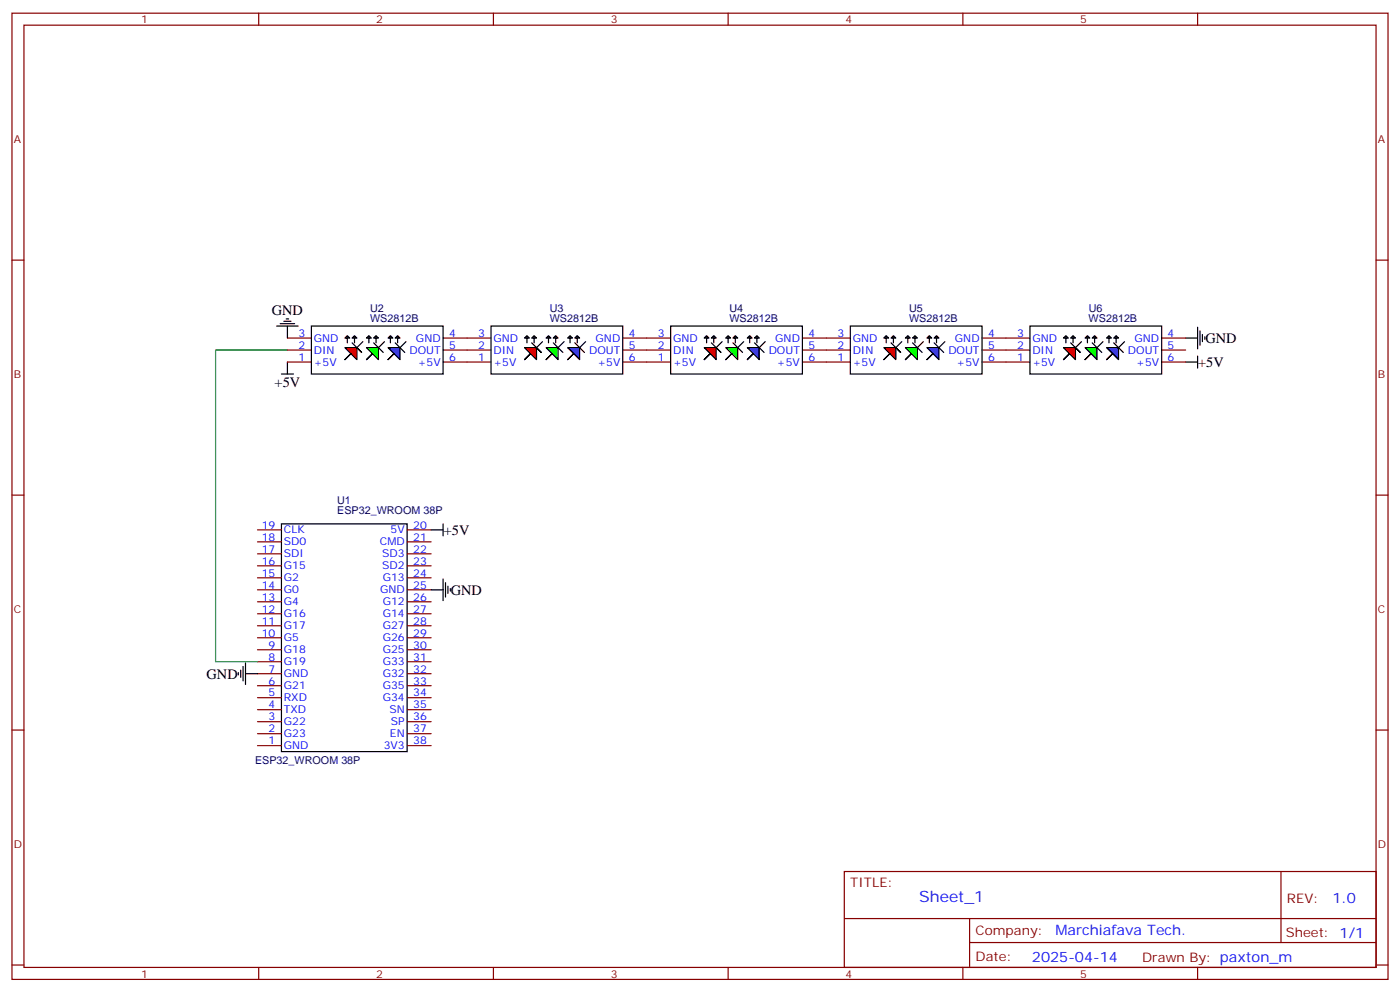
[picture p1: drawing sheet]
<svg xmlns="http://www.w3.org/2000/svg" width="412mm" height="292mm" viewBox="0 0 412 292" stroke-linecap="round" stroke-linejoin="round" font-family="sans-serif">
<g fill="none" stroke="#870000" stroke-width=".35">
<path d="M3.5 3.9h405.4v284.3h-405.4zM7.1 7.4h398.2v277.3h-398.2zM76.2 3.9v3.5M145.3 3.9v3.5M214.5 3.9v3.5M283.6 3.9v3.5M352.8 3.9v3.5M3.5 76.6h3.6M405.3 76.6h3.6M84.7 99.5h7M130.5 99.5h7.1M84.7 106.5h7"/>
<path d="M84.7 103h7M130.5 106.5h7.1M130.5 103h7.1M3.5 145.7h3.6M75.8 159.5h7.1M75.8 155.9h7.1M119.9 159.5h7.1M119.9 155.9h7.1M405.3 145.7h3.6M75.8 177.1h7.1M75.8 173.6h7.1M75.8 170h7.1"/>
<path d="M75.8 166.5h7.1M75.8 163h7.1M119.9 177.1h7.1M119.9 173.6h7.1M119.9 170h7.1M119.9 166.5h7.1M119.9 163h7.1M75.8 198.3h7.1M75.8 194.7h7.1M75.8 191.2h7.1M75.8 187.7h7.1M75.8 184.1h7.1"/>
<path d="M75.8 180.6h7.1M119.9 198.3h7.1M119.9 194.7h7.1M119.9 191.2h7.1M119.9 187.7h7.1M119.9 184.1h7.1M119.9 180.6h7.1M3.5 214.8h3.6M75.8 219.4h7.1M75.8 215.9h7.1M75.8 212.4h7.1M75.8 208.8h7.1"/>
<path d="M75.8 205.3h7.1M75.8 201.8h7.1M119.9 219.4h7.1M119.9 215.9h7.1M119.9 212.4h7.1M119.9 208.8h7.1M119.9 205.3h7.1M119.9 201.8h7.1M405.3 214.8h3.6M248.7 256.5h156.6v28.2h-156.6zM377.3 256.5v20.9M248.7 270.3h156.5"/>
<path d="M285.6 277.4h119.6M285.6 270.3v14.1M3.5 284h3.6M76.2 284.7v3.5M145.3 284.7v3.5M214.5 284.7v3.5M283.6 284.7v3.5M352.8 284.7v3.5M405.3 284h3.6"/>
</g>
<g fill="none" stroke="#000" stroke-width=".35">
<path d="M81.5 96h6.3M82.5 95.2h4.3M83.6 94.5h2.1M84.3 93.8h.7M84.7 96v3.5M91.7 96h38.8v14.1h-38.8zM349.2 99.5h3.6M352.8 96.3v6.4M353.5 97.4v4.2M354.2 98.4v2.1M354.9 99.1v.7M82.9 110.1h3.5"/>
<path d="M84.7 106.5v3.6M349.2 106.5h3.6M352.8 104.8v3.5M82.9 154.2h37v67h-37zM127 155.9h3.5M130.5 154.2v3.5M127 173.6h3.5M130.5 170.4v6.3M131.2 171.4v4.3M131.9 172.5v2.1M132.6 173.2v.7M70.2 197.9v.7"/>
<path d="M70.9 197.2v2.1M71.6 196.1v4.3M72.3 198.3h3.5M72.3 195.1v6.3"/>
</g>
<path d="M84.7 103h-21.2v91.7h12.3" fill="none" stroke="#008700" stroke-width=".35"/>
<path d="M101.6 102.3h3.5l1.8-1.8-1.8 1.8v3.5l-1.7-1.7-1.8 1.7 1.8-1.7z" fill="#f00" stroke="#000" stroke-width=".35"/>
<path d="M102.3 99.5h.7l-.7-.7-.7 .7h.7v1.4M104.4 99.5h.7l-.7-.7-.7 .7h.7v1.4" fill="none" stroke="#000" stroke-width=".35"/>
<path d="M107.9 102.3h3.6l1.7-1.8-1.7 1.8v3.5l-1.8-1.7-1.8 1.7 1.8-1.7z" fill="#0f0" stroke="#000" stroke-width=".35"/>
<path d="M108.7 99.5h.7l-.7-.7-.8 .7h.8v1.4M110.8 99.5h.7l-.7-.7-.7 .7h.7v1.4" fill="none" stroke="#000" stroke-width=".35"/>
<path d="M114.3 102.3h3.5l1.8-1.8-1.8 1.8v3.5l-1.7-1.7-1.8 1.7 1.8-1.7z" fill="#00f" stroke="#000" stroke-width=".35"/>
<path d="M115 99.5h.7l-.7-.7-.7 .7h.7v1.4M117.1 99.5h.7l-.7-.7-.7 .7h.7v1.4M144.6 96h38.8v14.1h-38.8zM103.7 100.9l2.8 2.8-1.4-1.4M110.1 100.9l2.8 2.8M116.4 100.9l2.8 2.8" fill="none" stroke="#000" stroke-width=".35"/>
<path d="M137.6 99.5h7M183.4 99.5h7.1M137.6 106.5h7M137.6 103h7M183.4 106.5h7.1M183.4 103h7.1" fill="none" stroke="#870000" stroke-width=".35"/>
<path d="M154.5 102.3h3.5l1.8-1.8-1.8 1.8v3.5l-1.7-1.7-1.8 1.7 1.8-1.7z" fill="#f00" stroke="#000" stroke-width=".35"/>
<path d="M155.2 99.5h.7l-.7-.7-.7 .7h.7v1.4M157.3 99.5h.7l-.7-.7-.7 .7h.7v1.4" fill="none" stroke="#000" stroke-width=".35"/>
<path d="M160.9 102.3h3.5l1.8-1.8-1.8 1.8v3.5l-1.8-1.7-1.7 1.7 1.7-1.7z" fill="#0f0" stroke="#000" stroke-width=".35"/>
<path d="M161.6 99.5h.7l-.7-.7-.7 .7h.7v1.4M163.7 99.5h.7l-.7-.7-.7 .7h.7v1.4" fill="none" stroke="#000" stroke-width=".35"/>
<path d="M167.2 102.3h3.5l1.8-1.8-1.8 1.8v3.5l-1.7-1.7-1.8 1.7 1.8-1.7z" fill="#00f" stroke="#000" stroke-width=".35"/>
<path d="M167.9 99.5h.7l-.7-.7-.7 .7h.7v1.4M170 99.5h.7l-.7-.7-.7 .7h.7v1.4M197.6 96h38.8v14.1h-38.8zM156.6 100.9l2.9 2.8-1.5-1.4M163 100.9l2.8 2.8M169.3 100.9l2.9 2.8" fill="none" stroke="#000" stroke-width=".35"/>
<path d="M190.5 99.5h7.1M236.4 99.5h7M190.5 106.5h7.1M190.5 103h7.1M236.4 106.5h7M236.4 103h7" fill="none" stroke="#870000" stroke-width=".35"/>
<path d="M207.4 102.3h3.6l1.7-1.8-1.7 1.8v3.5l-1.8-1.7-1.8 1.7 1.8-1.7z" fill="#f00" stroke="#000" stroke-width=".35"/>
<path d="M208.1 99.5h.7l-.7-.7-.7 .7h.7v1.4M210.3 99.5h.7l-.7-.7-.8 .7h.8v1.4" fill="none" stroke="#000" stroke-width=".35"/>
<path d="M213.8 102.3h3.5l1.8-1.8-1.8 1.8v3.5l-1.8-1.7-1.7 1.7 1.7-1.7z" fill="#0f0" stroke="#000" stroke-width=".35"/>
<path d="M214.5 99.5h.7l-.7-.7-.7 .7h.7v1.4M216.6 99.5h.7l-.7-.7-.7 .7h.7v1.4" fill="none" stroke="#000" stroke-width=".35"/>
<path d="M220.1 102.3h3.6l1.7-1.8-1.7 1.8v3.5l-1.8-1.7-1.8 1.7 1.8-1.7z" fill="#00f" stroke="#000" stroke-width=".35"/>
<path d="M220.8 99.5h.7l-.7-.7-.7 .7h.7v1.4M223 99.5h.7l-.7-.7-.8 .7h.8v1.4M250.5 96h38.8v14.1h-38.8zM209.5 100.9l2.9 2.8-1.4-1.4M215.9 100.9l2.8 2.8M222.2 100.9l2.9 2.8" fill="none" stroke="#000" stroke-width=".35"/>
<path d="M243.4 99.5h7.1M289.3 99.5h7M243.4 106.5h7.1M243.4 103h7.1M289.3 106.5h7M289.3 103h7" fill="none" stroke="#870000" stroke-width=".35"/>
<path d="M260.3 102.3h3.6l1.7-1.8-1.7 1.8v3.5l-1.8-1.7-1.8 1.7 1.8-1.7z" fill="#f00" stroke="#000" stroke-width=".35"/>
<path d="M261.1 99.5h.7l-.7-.7-.8 .7h.8v1.4M263.2 99.5h.7l-.7-.7-.7 .7h.7v1.4" fill="none" stroke="#000" stroke-width=".35"/>
<path d="M266.7 102.3h3.5l1.8-1.8-1.8 1.8v3.5l-1.7-1.7-1.8 1.7 1.8-1.7z" fill="#0f0" stroke="#000" stroke-width=".35"/>
<path d="M267.4 99.5h.7l-.7-.7-.7 .7h.7v1.4M269.5 99.5h.7l-.7-.7-.7 .7h.7v1.4" fill="none" stroke="#000" stroke-width=".35"/>
<path d="M273 102.3h3.6l1.7-1.8-1.7 1.8v3.5l-1.8-1.7-1.8 1.7 1.8-1.7z" fill="#00f" stroke="#000" stroke-width=".35"/>
<path d="M273.8 99.5h.7l-.7-.7-.8 .7h.8v1.4M275.9 99.5h.7l-.7-.7-.7 .7h.7v1.4M303.4 96h38.8v14.1h-38.8zM262.5 100.9l2.8 2.8-1.4-1.4M268.8 100.9l2.8 2.8M275.2 100.9l2.8 2.8" fill="none" stroke="#000" stroke-width=".35"/>
<path d="M296.3 99.5h7.1M342.2 99.5h7M296.3 106.5h7.1M296.3 103h7.1M342.2 106.5h7M342.2 103h7" fill="none" stroke="#870000" stroke-width=".35"/>
<path d="M313.3 102.3h3.5l1.8-1.8-1.8 1.8v3.5l-1.8-1.7-1.7 1.7 1.7-1.7z" fill="#f00" stroke="#000" stroke-width=".35"/>
<path d="M314 99.5h.7l-.7-.7-.7 .7h.7v1.4M316.1 99.5h.7l-.7-.7-.7 .7h.7v1.4" fill="none" stroke="#000" stroke-width=".35"/>
<path d="M319.6 102.3h3.5l1.8-1.8-1.8 1.8v3.5l-1.7-1.7-1.8 1.7 1.8-1.7z" fill="#0f0" stroke="#000" stroke-width=".35"/>
<path d="M320.3 99.5h.7l-.7-.7-.7 .7h.7v1.4M322.4 99.5h.7l-.7-.7-.7 .7h.7v1.4" fill="none" stroke="#000" stroke-width=".35"/>
<path d="M326 102.3h3.5l1.8-1.8-1.8 1.8v3.5l-1.8-1.7-1.7 1.7 1.7-1.7z" fill="#00f" stroke="#000" stroke-width=".35"/>
<path d="M326.7 99.5h.7l-.7-.7-.7 .7h.7v1.4M328.8 99.5h.7l-.7-.7-.7 .7h.7v1.4M315.4 100.9l2.8 2.8-1.4-1.4M321.7 100.9l2.9 2.8M328.1 100.9l2.8 2.8" fill="none" stroke="#000" stroke-width=".35"/>
<text font-size="4.6" fill="#00f" x="270.8" y="265.5">Sheet_1</text>
<g font-size="4.2">
<text x="80.1" y="92.7">GND</text>
<text x="355.1" y="100.9">GND</text>
<text x="353" y="107.9">+5V</text>
<text x="80.9" y="114">+5V</text>
<text x="130.7" y="157.4">+5V</text>
<text x="132.8" y="175">GND</text>
<text x="60.9" y="199.7">GND</text>
</g>
<g font-size="4.2" fill="#00f">
<text x="392.5" y="265.7">1.0</text>
<text x="310.9" y="275.3">Marchiafava Tech.</text>
<text x="304" y="283.1">2025-04-14</text>
</g>
<g font-size="3.9" fill="#800">
<text x="250.5" y="261.1">TITLE:</text>
<text x="379.1" y="265.7">REV:</text>
<text x="287.4" y="275.3">Company:</text>
<text x="378.7" y="275.9">Sheet: 1/1</text>
<text x="287.4" y="282.9">Date:</text>
<text x="336.4" y="283">Drawn By: paxton_m</text>
</g>
<g font-size="3.2" fill="#800">
<text x="41.6" y="6.9">1</text>
<text x="110.8" y="6.9">2</text>
<text x="179.9" y="6.9">3</text>
<text x="249.1" y="6.9">4</text>
<text x="318.2" y="6.9">5</text>
<text x="4.1" y="42">A</text>
<text x="405.9" y="42">A</text>
<text x="4.1" y="111.1">B</text>
<text x="405.9" y="111.1">B</text>
<text x="4.1" y="180.3">C</text>
<text x="405.9" y="180.3">C</text>
<text x="4.1" y="249.4">D</text>
<text x="405.9" y="249.4">D</text>
<text x="41.6" y="287.7">1</text>
<text x="110.8" y="287.7">2</text>
<text x="179.9" y="287.7">3</text>
<text x="249.1" y="287.7">4</text>
<text x="318.2" y="287.7">5</text>
</g>
<g font-size="3.2" fill="#000080">
<text x="109" y="94.8">WS2812B</text>
<text x="109" y="91.7">U2</text>
<text x="161.9" y="94.8">WS2812B</text>
<text x="161.9" y="91.7">U3</text>
<text x="214.9" y="94.8">WS2812B</text>
<text x="214.9" y="91.7">U4</text>
<text x="267.8" y="94.8">WS2812B</text>
<text x="267.8" y="91.7">U5</text>
<text x="320.7" y="94.8">WS2812B</text>
<text x="320.7" y="91.7">U6</text>
<text x="99.3" y="148.2">U1</text>
<text x="99.3" y="151.3">ESP32_WROOM 38P</text>
<text x="75.1" y="224.7">ESP32_WROOM 38P</text>
</g>
<g font-size="3.2" fill="#00f">
<text x="87.9" y="99.1">3</text>
<text x="92.4" y="100.5">GND</text>
<text x="122.5" y="100.5">GND</text>
<text x="132.3" y="99.1">4</text>
<text x="140.9" y="99.1">3</text>
<text x="145.3" y="100.5">GND</text>
<text x="175.5" y="100.5">GND</text>
<text x="185.2" y="99.1">4</text>
<text x="193.8" y="99.1">3</text>
<text x="198.3" y="100.5">GND</text>
<text x="228.4" y="100.5">GND</text>
<text x="238.1" y="99.1">4</text>
<text x="246.7" y="99.1">3</text>
<text x="251.2" y="100.5">GND</text>
<text x="281.3" y="100.5">GND</text>
<text x="291" y="99.1">4</text>
<text x="299.6" y="99.1">3</text>
<text x="304.1" y="100.5">GND</text>
<text x="334.2" y="100.5">GND</text>
<text x="344" y="99.1">4</text>
<text x="87.9" y="106.2">1</text>
<text x="87.9" y="102.7">2</text>
<text x="92.4" y="107.6">+5V</text>
<text x="92.4" y="104.1">DIN</text>
<text x="120.6" y="104.1">DOUT</text>
<text x="123" y="107.6">+5V</text>
<text x="132.3" y="102.7">5</text>
<text x="132.3" y="106.2">6</text>
<text x="140.9" y="106.2">1</text>
<text x="140.9" y="102.7">2</text>
<text x="145.3" y="107.6">+5V</text>
<text x="145.3" y="104.1">DIN</text>
<text x="173.5" y="104.1">DOUT</text>
<text x="176" y="107.6">+5V</text>
<text x="185.2" y="102.7">5</text>
<text x="185.2" y="106.2">6</text>
<text x="193.8" y="106.2">1</text>
<text x="193.8" y="102.7">2</text>
<text x="198.3" y="107.6">+5V</text>
<text x="198.3" y="104.1">DIN</text>
<text x="226.4" y="104.1">DOUT</text>
<text x="228.9" y="107.6">+5V</text>
<text x="238.1" y="102.7">5</text>
<text x="238.1" y="106.2">6</text>
<text x="246.7" y="106.2">1</text>
<text x="246.7" y="102.7">2</text>
<text x="251.2" y="107.6">+5V</text>
<text x="251.2" y="104.1">DIN</text>
<text x="279.4" y="104.1">DOUT</text>
<text x="281.8" y="107.6">+5V</text>
<text x="291" y="102.7">5</text>
<text x="291" y="106.2">6</text>
<text x="299.6" y="106.2">1</text>
<text x="299.6" y="102.7">2</text>
<text x="304.1" y="107.6">+5V</text>
<text x="304.1" y="104.1">DIN</text>
<text x="332.3" y="104.1">DOUT</text>
<text x="334.7" y="107.6">+5V</text>
<text x="344" y="102.7">5</text>
<text x="344" y="106.2">6</text>
<text x="77.1" y="155.6">19</text>
<text x="121.7" y="155.6">20</text>
<text x="77.1" y="159.1">18</text>
<text x="83.6" y="160.5">SD0</text>
<text x="83.6" y="157">CLK</text>
<text x="111.9" y="160.5">CMD</text>
<text x="115.1" y="157">5V</text>
<text x="121.7" y="159.1">21</text>
<text x="77.1" y="166.2">16</text>
<text x="77.1" y="162.6">17</text>
<text x="83.6" y="167.6">G15</text>
<text x="83.6" y="164">SDI</text>
<text x="112.6" y="164">SD3</text>
<text x="112.6" y="167.6">SD2</text>
<text x="121.7" y="162.6">22</text>
<text x="121.7" y="166.2">23</text>
<text x="77.1" y="173.2">14</text>
<text x="77.1" y="169.7">15</text>
<text x="83.6" y="171.1">G2</text>
<text x="112.7" y="171.1">G13</text>
<text x="121.7" y="169.7">24</text>
<text x="121.7" y="173.2">25</text>
<text x="77.1" y="176.7">13</text>
<text x="83.6" y="178.2">G4</text>
<text x="83.6" y="174.6">G0</text>
<text x="112" y="174.6">GND</text>
<text x="112.7" y="178.2">G12</text>
<text x="121.7" y="176.7">26</text>
<text x="77.1" y="183.8">11</text>
<text x="77.1" y="180.3">12</text>
<text x="83.6" y="185.2">G17</text>
<text x="83.6" y="181.7">G16</text>
<text x="112.7" y="181.7">G14</text>
<text x="112.7" y="185.2">G27</text>
<text x="121.7" y="180.3">27</text>
<text x="121.7" y="183.8">28</text>
<text x="77.1" y="187.3">10</text>
<text x="79.1" y="190.9">9</text>
<text x="83.6" y="188.7">G5</text>
<text x="112.7" y="188.7">G26</text>
<text x="121.7" y="187.3">29</text>
<text x="121.7" y="190.9">30</text>
<text x="79.1" y="197.9">7</text>
<text x="79.1" y="194.4">8</text>
<text x="83.6" y="195.8">G19</text>
<text x="83.6" y="192.3">G18</text>
<text x="112.7" y="192.3">G25</text>
<text x="112.7" y="195.8">G33</text>
<text x="121.7" y="194.4">31</text>
<text x="121.7" y="197.9">32</text>
<text x="79.1" y="201.4">6</text>
<text x="83.6" y="202.8">G21</text>
<text x="83.6" y="199.3">GND</text>
<text x="112.7" y="199.3">G32</text>
<text x="112.7" y="202.8">G35</text>
<text x="121.7" y="201.4">33</text>
<text x="79.1" y="208.5">4</text>
<text x="79.1" y="205">5</text>
<text x="83.6" y="209.9">TXD</text>
<text x="83.6" y="206.4">RXD</text>
<text x="112.7" y="206.4">G34</text>
<text x="114.7" y="209.9">SN</text>
<text x="121.7" y="205">34</text>
<text x="121.7" y="208.5">35</text>
<text x="79.1" y="215.5">2</text>
<text x="79.1" y="212">3</text>
<text x="83.6" y="213.4">G22</text>
<text x="115.2" y="213.4">SP</text>
<text x="121.7" y="212">36</text>
<text x="121.7" y="215.5">37</text>
<text x="79.1" y="219.1">1</text>
<text x="83.6" y="220.5">GND</text>
<text x="83.6" y="217">G23</text>
<text x="113" y="220.5">3V3</text>
<text x="114.9" y="217">EN</text>
<text x="121.7" y="219.1">38</text>
</g>
</svg>
